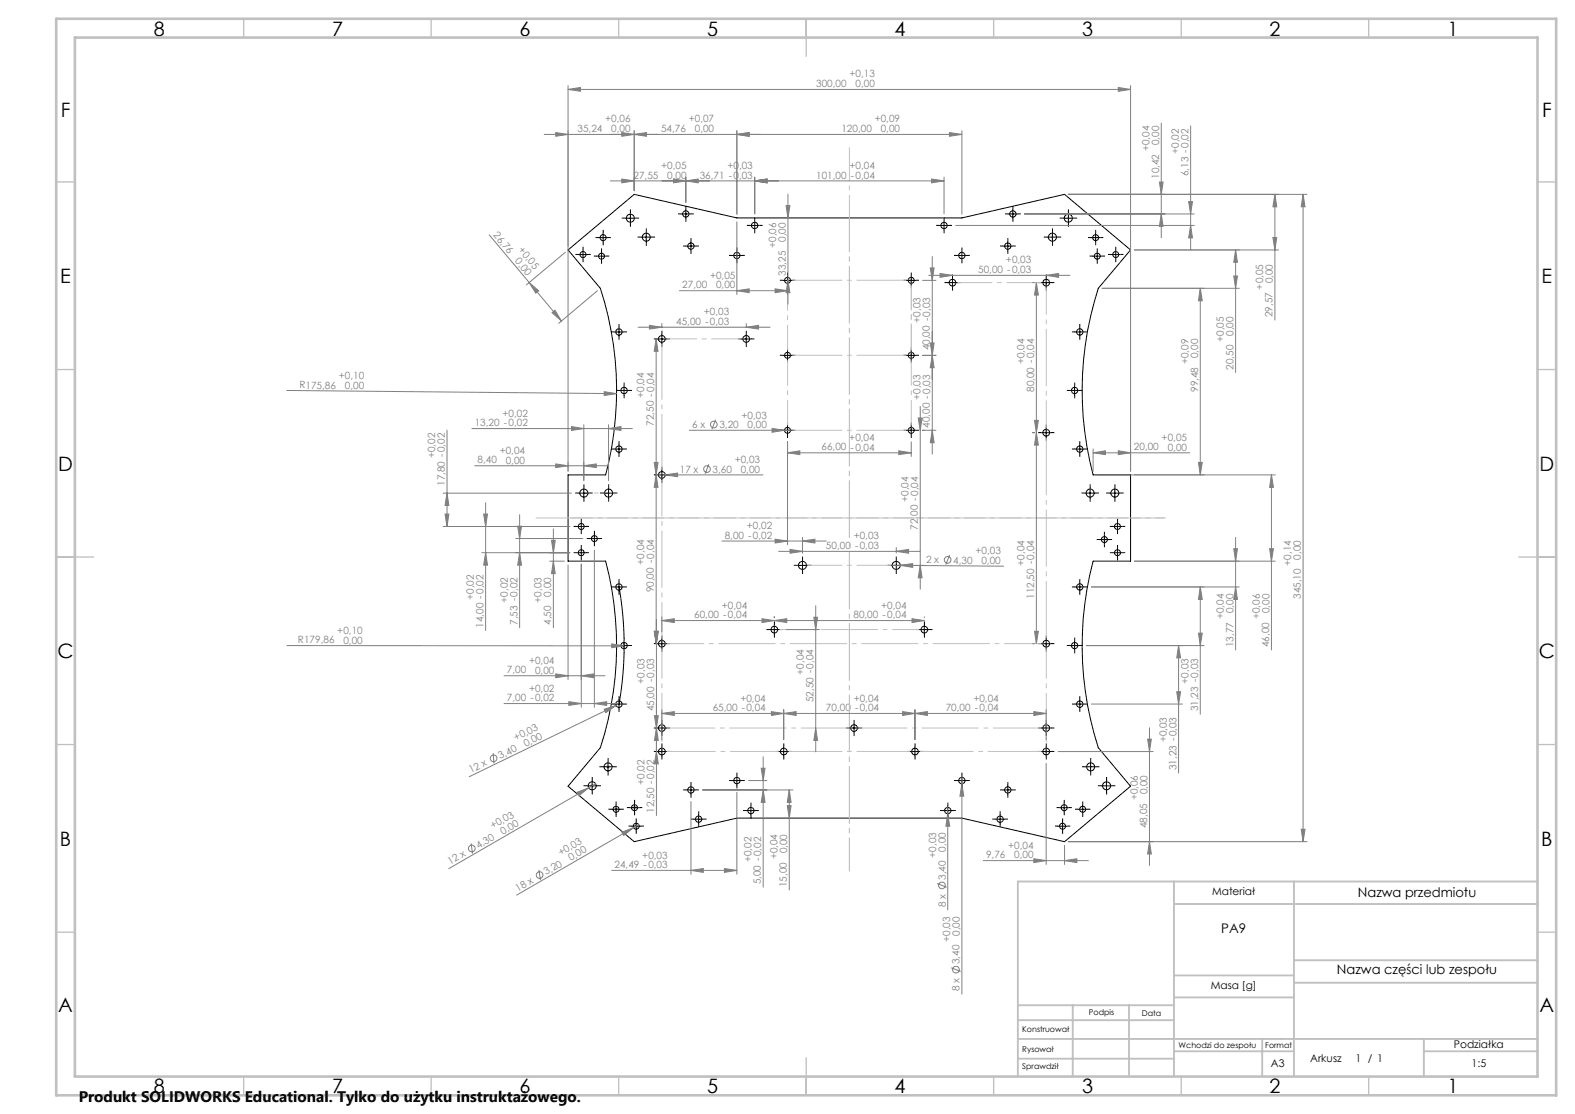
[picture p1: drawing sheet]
<svg xmlns="http://www.w3.org/2000/svg" width="420mm" height="297mm" viewBox="0 0 420 297" stroke-linecap="round" stroke-linejoin="round" font-family="sans-serif">
<g fill="none" stroke="#000" stroke-width=".27">
<path d="M166.9 58.2h2.4M168.1 56.9v2.5M181.6 57h2.5M182.9 55.8v2.5M201.3 58.9v2.4M251.7 58.9v2.4M268.9 57h2.5M270.1 55.8v2.5M283.6 58.2h2.5M284.9 56.9v2.5M151.5 66.6l17.6-14.8 27.4 6.3h60l27.4-6.3 17.6 14.8-8.6 10.3a88.1 88.1 0 0 0-1.4 49.7h10v23h-10a88.1 88.1 0 0 0 1.4 49.8l8.6 10.2-17.6 14.8-27.4-6.3h-60l-27.4 6.3-17.6-14.8 8.6-10.2a87.6 87.6 0 0 0 1.4-49.8h-10v-23h10a87.7 87.7 0 0 0-1.4-49.7zM154.2 67.9h2.5"/>
<path d="M155.5 66.6v2.5M159.1 68.3h2.5M159.6 63.4h2.5M160.4 67v2.5M160.8 62.1v2.5M171.1 63.2h2.5M172.3 62v2.5M183 65.6h2.5M184.3 64.4v2.4M195.2 68.1h2.5M196.5 66.8v2.6M200 60.1h2.5"/>
<path d="M208.7 74.8h2.5M210 73.5v2.5M241.8 74.8h2.4M243 73.5v2.5M250.5 60.1h2.5M252.7 75.3h2.5M254 74.1v2.5M255.2 68.1h2.5M256.5 66.8v2.6M267.5 65.6h2.5M268.7 64.4v2.4M277.7 75.3h2.5"/>
<path d="M279 74.1v2.5M279.4 63.2h2.5M280.6 62v2.5M290.9 63.4h2.5M291.3 68.3h2.5M292.2 62.1v2.5M292.6 67v2.5M296.3 67.9h2.5M297.5 66.6v2.5M163.8 88.5h2.5M165.1 87.2v2.5M175.3 90.4h2.4"/>
<path d="M176.5 89.1v2.5M197.7 90.4h2.5M199 89.1v2.5M208.7 94.8h2.5M210 93.5v2.5M241.8 94.8h2.4M243 93.5v2.5M286.7 88.5h2.5M287.9 87.2v2.5M163.8 119.7h2.5M165.1 118.5v2.5M165.2 104.1h2.5"/>
<path d="M166.4 102.9v2.5M208.7 114.7h2.5M210 113.5v2.5M241.8 114.7h2.4M243 113.5v2.5M277.7 115.4h2.5M279 114.1v2.5M285.3 104.1h2.5M286.6 102.9v2.5M286.7 119.7h2.5M287.9 118.5v2.5M154.4 131.5h2.6"/>
<path d="M155 139.1v2.5M155.7 130.2v2.5M161 131.5h2.5M162.3 130.2v2.5M175.3 126.6h2.4M176.5 125.4v2.5M289.5 131.5h2.5M290.7 130.2v2.5M296.1 131.5h2.5M297.3 130.2v2.5M298 139.1v2.5M153.7 147.4h2.5"/>
<path d="M153.7 140.4h2.5M155 146.1v2.5M157.2 143.6h2.5M158.5 142.3v2.5M163.8 156.5h2.5M165.1 155.3v2.5M212.8 150.7h2.4M214 149.5v2.5M237.7 150.7h2.5M239 149.5v2.5M286.7 156.5h2.5M287.9 155.3v2.5"/>
<path d="M293.2 143.9h2.5M294.5 142.6v2.5M296.8 147.4h2.4M296.8 140.4h2.4M298 146.1v2.5M165.2 172.1h2.5M166.4 170.8v2.6M175.3 171.6h2.4M176.5 170.4v2.5M205.2 167.8h2.6M206.5 166.6v2.5M245.3 167.8h2.5"/>
<path d="M246.5 166.6v2.5M277.7 171.6h2.5M279 170.4v2.5M285.3 172.1h2.5M286.6 170.8v2.6M163.8 187.7h2.5M165.1 186.5v2.5M175.3 194.1h2.4M176.5 192.9v2.5M176.5 199.1v2.5M209 199.1v2.5M226.5 194.1h2.5"/>
<path d="M227.8 192.9v2.5M244 199.1v2.5M277.7 194.1h2.5M279 192.9v2.5M279 199.1v2.5M286.7 187.7h2.5M287.9 186.5v2.5M156.7 209.5h2.5M157.9 208.2v2.5M160.9 204.4h2.5M162.1 203.2v2.5M163 215.8h2.5"/>
<path d="M164.3 214.5v2.5M168 215.3h2.5M169.2 214.1v2.5M169.7 219v2.5M175.3 200.4h2.4M183 210.6h2.5M184.3 209.4v2.5M185 218.4h2.5M186.3 217.1v2.5M195.2 208.1h2.5M196.5 206.9v2.5M199 216.1h2.5"/>
<path d="M200.2 214.9v2.5M207.8 200.4h2.5M242.7 200.4h2.6M251.5 216.1h2.5M252.7 214.9v2.5M255.2 208.1h2.5M256.5 206.9v2.5M265.4 218.4h2.5M266.7 217.1v2.5M267.5 210.6h2.5M268.7 209.4v2.5M277.7 200.4h2.5"/>
<path d="M282.5 215.3h2.5M283.4 219v2.5M283.8 214.1v2.5M287.4 215.8h2.5M288.7 214.5v2.5M289.6 204.4h2.5M290.8 203.2v2.5M293.8 209.5h2.5M295.1 208.2v2.5M168.4 220.3h2.5M282.1 220.3h2.5"/>
<circle cx="168.1" cy="58.2" r="1.09"/>
<circle cx="182.9" cy="57" r=".84"/>
<circle cx="270.1" cy="57" r=".85"/>
<circle cx="284.9" cy="58.2" r="1.09"/>
<circle cx="155.5" cy="67.9" r=".79"/>
<circle cx="160.4" cy="68.3" r=".79"/>
<circle cx="160.8" cy="63.4" r=".81"/>
<circle cx="172.3" cy="63.2" r="1.07"/>
<circle cx="184.2" cy="65.6" r=".85"/>
<circle cx="196.5" cy="68.1" r=".84"/>
<circle cx="201.2" cy="60.1" r=".85"/>
<circle cx="210" cy="74.7" r=".79"/>
<circle cx="243" cy="74.7" r=".79"/>
<circle cx="251.7" cy="60.1" r=".84"/>
<circle cx="254" cy="75.4" r=".9"/>
<circle cx="256.5" cy="68.1" r=".84"/>
<circle cx="268.7" cy="65.6" r=".84"/>
<circle cx="279" cy="75.4" r=".91"/>
<circle cx="280.7" cy="63.2" r="1.08"/>
<circle cx="292.2" cy="63.4" r=".81"/>
<circle cx="292.6" cy="68.3" r=".79"/>
<circle cx="297.5" cy="67.9" r=".79"/>
<circle cx="165.1" cy="88.5" r=".85"/>
<circle cx="176.5" cy="90.4" r=".91"/>
<circle cx="199" cy="90.4" r=".9"/>
<circle cx="210" cy="94.7" r=".8"/>
<circle cx="243" cy="94.7" r=".8"/>
<circle cx="287.9" cy="88.5" r=".85"/>
<circle cx="165.1" cy="119.7" r=".84"/>
<circle cx="166.4" cy="104.1" r=".85"/>
<circle cx="210" cy="114.7" r=".8"/>
<circle cx="243" cy="114.7" r=".8"/>
<circle cx="279" cy="115.4" r=".91"/>
<circle cx="286.6" cy="104.1" r=".84"/>
<circle cx="287.9" cy="119.7" r=".84"/>
<circle cx="155.7" cy="131.5" r="1.08"/>
<circle cx="162.3" cy="131.5" r="1.08"/>
<circle cx="176.5" cy="126.6" r=".91"/>
<circle cx="290.7" cy="131.5" r="1.07"/>
<circle cx="297.3" cy="131.5" r="1.07"/>
<circle cx="155" cy="147.4" r=".8"/>
<circle cx="155" cy="140.4" r=".81"/>
<circle cx="158.5" cy="143.6" r=".8"/>
<circle cx="165.1" cy="156.5" r=".84"/>
<circle cx="214" cy="150.7" r="1.08"/>
<circle cx="239" cy="150.7" r="1.08"/>
<circle cx="287.9" cy="156.5" r=".84"/>
<circle cx="294.5" cy="143.9" r=".81"/>
<circle cx="298" cy="147.4" r=".8"/>
<circle cx="298" cy="140.4" r=".81"/>
<circle cx="166.4" cy="172.1" r=".85"/>
<circle cx="176.5" cy="171.6" r=".9"/>
<circle cx="206.5" cy="167.9" r=".91"/>
<circle cx="246.5" cy="167.9" r=".91"/>
<circle cx="279" cy="171.6" r=".9"/>
<circle cx="286.6" cy="172.1" r=".84"/>
<circle cx="165.1" cy="187.7" r=".86"/>
<circle cx="176.5" cy="194.1" r=".91"/>
<circle cx="227.7" cy="194.1" r=".9"/>
<circle cx="279" cy="194.1" r=".91"/>
<circle cx="287.9" cy="187.7" r=".86"/>
<circle cx="157.9" cy="209.5" r="1.07"/>
<circle cx="162.2" cy="204.4" r="1.08"/>
<circle cx="164.3" cy="215.8" r=".81"/>
<circle cx="169.2" cy="215.3" r=".81"/>
<circle cx="176.5" cy="200.4" r=".9"/>
<circle cx="184.2" cy="210.6" r=".84"/>
<circle cx="186.3" cy="218.4" r=".84"/>
<circle cx="196.5" cy="208.1" r=".84"/>
<circle cx="200.2" cy="216.1" r=".84"/>
<circle cx="209" cy="200.4" r=".9"/>
<circle cx="244" cy="200.4" r=".9"/>
<circle cx="252.7" cy="216.1" r=".85"/>
<circle cx="256.5" cy="208.1" r=".86"/>
<circle cx="266.7" cy="218.4" r=".84"/>
<circle cx="268.8" cy="210.6" r=".84"/>
<circle cx="279" cy="200.4" r=".9"/>
<circle cx="283.8" cy="215.3" r=".81"/>
<circle cx="288.7" cy="215.8" r=".81"/>
<circle cx="290.8" cy="204.5" r="1.07"/>
<circle cx="295.1" cy="209.5" r="1.08"/>
<circle cx="169.7" cy="220.3" r=".79"/>
<circle cx="283.4" cy="220.3" r=".79"/>
</g>
<g fill="none" stroke="#808080" stroke-width=".27">
<path d="M145.1 35.8h111.4M148.2 35.3l3.3 .5-3.3 .5zM151.5 23.8l3.3-.5v1zM151.5 22.8v102.8M151.5 23.8h150M165.8 35.3l3.3 .5-3.3 .5zM169.1 35.8l3.3-.5v1zM169.1 34.9v15.9M196.5 35.8l3.3-.5v1zM196.5 34.9v22.2M253.2 35.3l3.3 .5-3.3 .5zM256.5 34.9v22.2"/>
<path d="M298.2 23.3l3.3 .5-3.3 .5zM301.5 22.8v102.8M309.7 32.8v30.6M317.5 33.6v32.9M162.8 48.2h88.9M165.8 47.7l3.3 .5-3.3 .6zM179.6 47.7l3.3 .5-3.3 .6zM182.9 48.2l3.3-.5v1.1zM182.9 47.2v6.7M196.5 59.1v19.4M201.3 48.2l3.2-.5v1.1zM201.3 47.2v9.8"/>
<path d="M209.6 54.8h1l-.5 3.3zM210.1 51.7v29.4M248.4 47.7l3.3 .5-3.3 .6zM251.7 47.2v9.8M273.2 57h45.3M284.9 51.8h63.6M309.2 48.5h1l-.5 3.3zM309.7 57l.5 3.4h-1zM317 53.8h1l-.5 3.2zM340 51.8l.5 3.3h-1.1zM340 51.8v33.5M347.5 51.8l.5 3.3h-1z"/>
<path d="M347.5 51.8v172.6M130.5 62.6l19.2 23M141.1 75.3l2.6 2.2-.8 .7zM150.7 67.3l-10.3 8.6M159.3 77.5l-10.3 8.7M181.2 77.5h28.8M196.5 77.5l3.3-.5v1zM206.7 77l3.3 .5-3.3 .5zM210 77.8v.7M210.1 74.8l.5 3.2h-1zM246 74.8h3.6M247.6 73.4h37.7"/>
<path d="M248.1 71.4h1l-.5 3.4zM248.6 68.4v52.7M250.7 72.9l3.3 .5-3.3 .5zM254.8 60.1h63.7M275.4 75.3h.4M276.4 75.3l.5 3.4h-1zM276.4 75.3v96.3M279 73.4l3.3-.5v1zM293.9 76.9h36.6M302.5 66.6h38.5M317.5 60.1l.5 3.3h-1zM320.1 76.9l.5 3.3h-1z"/>
<path d="M320.1 76.9v49.7M329 73.6h1l-.5 3.3zM329.5 66.6l.5 3.3h-1zM329.5 66.6v32.7M339.4 63.3h1.1l-.5 3.3zM147.2 83.4l.8-.7 1.7 2.9zM170.1 87.2h35.3M173.2 86.7l3.3 .5-3.3 .5zM175 90.4l.5 3.3h-1.1zM175 90.4v81.2M176.5 86.3v.9M199 87.2l3.3-.5v1z"/>
<path d="M199 86.3v.9M246 94.8h3.6M248.1 91.4h1l-.5 3.4zM248.6 94.8l.5 3.2h-1zM76.5 104.1l87.9 .8M119.2 114.7v25.7M125.8 114.3h42.8M152.4 113.7l3.3 .6-3.3 .5zM155.7 113.2v14.9M161.1 104.4l3.3 .5-3.3 .5zM162.3 114.3l3.3-.6v1.1zM162.3 113.2v14.9"/>
<path d="M183.8 114.7h27M190.9 111.9l-1.1 2.5M205.9 114.2l3.3 .5-3.3 .5zM210 117.8v27.4M243 117.8v3.9M244.9 111.4h1l-.5 3.3zM245.4 108.4v48.7M246 114.7h3.6M248.6 114.7l.5 3.3h-1zM275.4 115.4h.4M275.9 112.1h1l-.5 3.3zM276.4 115.4l.5 3.3h-1z"/>
<path d="M291.5 119.7v5.9M118.2 131.5h34.2M118.7 137.1h1l-.5 3.3zM119.2 131.5l.5 3.3h-1zM126.6 124.2h35.4M129 137.1h1l-.5 3.3zM129.5 134v34.1M138.6 137.2v30.2M148.2 123.7l3.3 .5-3.3 .5zM155.7 124.2l3.3-.5v1zM174.4 123.3h1.1l-.5 3.3zM175 126.6l.5 3.3h-1.1z"/>
<path d="M175.6 126.6h27.8M177.4 126.6l3.3-.5v1zM189 123.8l-1 2.5M210 120.7l3.3-.5v1zM210 120.7h33M239.7 120.2l3.3 .5-3.3 .5zM291.5 120.7l3.3-.5v1zM291.5 120.7h25.8M292.5 126.6h47.6M298.2 120.2l3.3 .5-3.3 .5zM319.6 123.3h1l-.5 3.3zM339.1 126.6l.5 3.3h-1z"/>
<path d="M339.1 126.6v46.7M118.2 140.4h33.7M128.5 147.4h23.4M129.5 147.4l.5 3.3h-1zM137.5 143.6h17.9M138 140.3h1.1l-.5 3.3zM138.6 147.4l.5 3.3h-1.1zM146.6 149.6h3.9M147.1 144.1h1l-.5 3.3zM147.6 149.6l.5 3.3h-1zM147.6 141v26.4M151.5 150.6v30.6"/>
<path d="M155 150.4v38.2M158.5 146.6v42M192.5 144.2h27.8M206.7 143.8l3.3 .4-3.3 .6zM207.6 147h37.8M210.7 146.5l3.3 .5-3.3 .5zM214 144.2l3.3-.4v1zM214 143.3v4.1M237.9 150.7h2.2M239 147l3.3-.5v1zM239 146v1.4M240.1 150.7l3.3-.5v1.1z"/>
<path d="M240.1 150.7l27.5 .3M242.3 150.7h4.1M245.4 150.7l.5 3.4h-1zM253.2 148l-1 2.5M291 156.5h39.5M302.5 149.6h37.6M320.1 156.5l.5 3.3h-1zM320.1 156.5v33.9M329 146.3h1l-.5 3.3zM329.5 156.5l.5 3.3h-1zM329.5 143.3v30M338.6 146.3h1l-.5 3.3z"/>
<path d="M76.5 172.1l89.9 .1M148.2 179.7l3.3 .5-3.3 .5zM163.1 171.7l3.3 .5-3.3 .5zM174.4 168.3h1.1l-.5 3.3zM174.5 168.3h1l-.5 3.3zM175 165.3v52.1M176.5 165.4l3.3-.4v1zM176.5 164.5v3.9M176.5 165.4h70M203.2 165l3.3 .4-3.3 .6zM206.5 165.4l3.3-.4v1zM206.5 164.5v.2"/>
<path d="M209.7 167.8h8.8M217 164.6h1l-.5 3.2zM217.5 161.5v38.9M243.2 165l3.3 .4-3.3 .6zM246.5 164.5v.2M275.4 171.6h.4M275.9 168.3h1l-.5 3.3zM289.7 172.1h31.4M314.3 172.1l.5 3.3h-1zM314.3 172.1v34M319.6 168.8h1l-.5 3.3zM134.4 187.6h30.5"/>
<path d="M134.4 180.2h27M151.7 187.1l3.3 .5-3.3 .5zM155 180.2l3.3-.5v1zM158.5 187.6l3.3-.5v1zM161.1 189.1l3.2-1-2.8 1.9zM164.3 188.1l-39.2 19M174.5 190.8h1l-.5 3.3zM175 194.1l.5 3.3h-1zM176.5 190.2l3.3-.5v1zM176.5 189.2v8M176.5 190.2h102.5M205.7 189.7l3.3 .5-3.3 .5z"/>
<path d="M209 190.2l3.3-.5v1zM209 189.2v8M217.5 194.1l.5 3.3h-1zM240.7 189.7l3.3 .5-3.3 .5zM244 190.2l3.3-.5v1zM244 189.2v8M275.7 189.7l3.3 .5-3.3 .5zM279 189.2v8M291 187.7h24.3M306 197.1h1l-.5 3.3zM306.5 194v36.7M313.8 184.4h1l-.5 3.3z"/>
<path d="M131.5 200.8l.2 2.7M153.8 211.2l3.2-1.2-2.6 2.1zM157 210l-37.3 21.6M158.9 208.9l-1.9 1.1M170.3 219.8l-1.4 .9M175 200.4l.5 3.3h-1zM184.3 213.7v19.4M187.4 210.6h24.1M196.5 211.2v21.9M199.6 208.1h4.9M203 204.8h1l-.5 3.3zM203.5 210.6l.5 3.3h-1z"/>
<path d="M203.5 201.8v34.7M209.9 214.8h1.1l-.5 3.3zM210.5 210.6l.5 3.3h-1.1zM210.5 210.6v26.7M252.7 217l.6 3.3h-1.1zM252.7 215.3v27.3M256.5 208.9l.5 3.4h-1zM256.5 207.3v57.7M279 203.5v27M282.2 200.4h25.3M125.6 224.9l.4 2.7M143.7 231.9l.4 2.8"/>
<path d="M163.1 232.1h33.4M165.8 221.9l3.1-1.2-2.6 2zM168.9 220.7l-31.1 18M184.3 232.1l3.2-.5v1zM193.2 231.6l3.3 .5-3.3 .5zM249.9 235.5l2.5 1.1M262.2 229.4h28M275.7 228.9l3.3 .5-3.3 .6zM283.9 229.4l3.3-.5v1.1zM283.9 225.4v5.1M284.9 224.4h63.6M306.5 224.4l.5 3.3h-1z"/>
<path d="M347 221.1h1l-.5 3.3zM253.6 258l2.6 1"/>
<circle cx="190.3" cy="113.2" r=".9"/>
<circle cx="188.5" cy="125.1" r=".89"/>
<circle cx="252.7" cy="149.3" r=".89"/>
<circle cx="131.6" cy="202.2" r=".89"/>
<circle cx="125.8" cy="226.2" r=".89"/>
<circle cx="143.9" cy="233.3" r=".89"/>
<circle cx="251.2" cy="236" r=".89"/>
<circle cx="254.9" cy="258.5" r=".89"/>
</g>
<path d="M165.1 156.5a89.9 89.9 0 0 1 0 31.2" fill="none" stroke="#000" stroke-width=".27" stroke-dasharray="15.2 1.3 1.3 1.3" stroke-dashoffset="1.4" stroke-linecap="butt"/>
<g fill="none" stroke="#c0c0c0" stroke-width=".27">
<path d="M157.4 209.5h1M157.6 209.2l.7 .7M157.9 209v1M158.3 209.2l-.7 .7M161.6 204.4h1.1M161.8 204.1l.7 .7M162.1 203.9v1.1M162.5 204.1l-.7 .7M163.8 215.8h1M163.9 215.4l.7 .7M164.3 215.3v.9M164.6 215.4l-.7 .7"/>
<path d="M168.7 215.3h1M168.8 215l.7 .7M169.2 214.8v1M169.3 219.9l.7 .7M169.5 215l-.7 .7M169.7 219.7v1.1M170 219.9l-.7 .7M169.1 220.3h1"/>
</g>
<g fill="none" stroke="#000" stroke-width=".27" stroke-dasharray="15.2 1.3 1.3 1.3" stroke-linecap="butt">
<path d="M166.9 58.2h-1.1M168.1 56.9v-1.1M168.1 59.4v1.1M169.4 58.2h1M181.7 57h-.9M182.9 55.8v-.9M182.9 58.3v.8M184.2 57h.8M201.3 58.8v-.8M251.8 58.8v-.8M268.9 57h-.9M270.1 55.8v-.9"/>
<path d="M270.1 58.3v.8M271.4 57h.8M283.7 58.2h-1.1M284.9 56.9v-1.1M284.9 59.4v1.1M286.2 58.2h1M154.2 67.8h-.8M155.5 66.6v-.8M155.5 69.1v.8M156.7 67.8h.8M159.2 68.3h-.8M159.6 63.3h-.8"/>
<path d="M160.4 67v-.8M160.4 69.5v.8M160.8 62.1v-.8M160.8 64.6v.8M161.7 68.3h.8M162.1 63.3h.8M171.1 63.2h-1.1M172.4 62v-1.1M172.4 64.5v1M173.6 63.2h1.1M183 65.6h-.8M184.3 64.3v-.8"/>
<path d="M184.3 66.8v.9M185.5 65.6h.9M195.3 68.1h-.9M196.5 66.8v-.8M196.5 69.3v.9M197.8 68.1h.8M200 60.1h-.8M201.3 61.3v.9M202.5 60.1h.9M208.8 74.7h-.8M210 73.5v-.8M210 76v.8"/>
<path d="M211.3 74.7h.8M241.8 74.7h-.8M243 73.5v-.8M243 76v.8M244.3 74.7h.8M250.5 60.1h-.8M251.8 61.3v.9M252.8 75.3h-.9M253 60.1h.9M254 74.1v-.9M254 76.6v.9M255.3 75.3h.9"/>
<path d="M255.3 68.1h-.9M256.5 66.8v-.8M256.5 69.3v.9M257.8 68.1h.8M267.5 65.6h-.8M268.8 64.3v-.8M268.8 66.8v.9M270 65.6h.9M277.8 75.3h-.9M279 74.1v-.9M279 76.6v.9M279.4 63.2h-1.1"/>
<path d="M280.3 75.3h.9M280.7 62v-1.1M280.7 64.5v1M281.9 63.2h1.1M290.9 63.3h-.8M291.4 68.3h-.8M292.2 62.1v-.8M292.2 64.6v.8M292.6 67v-.8M292.6 69.5v.8M293.4 63.3h.8M293.9 68.3h.8"/>
<path d="M296.3 67.8h-.8M297.5 66.6v-.8M297.5 69.1v.8M298.8 67.8h.8M163.8 88.5h-.8M165.1 87.2v-.8M165.1 89.7v.9M166.3 88.5h.9M175.3 90.3h-.9M176.5 89.1v-.9M176.5 91.6v.9M177.8 90.3h.9"/>
<path d="M197.8 90.3h-.9M199 89.1v-.9M199 91.6v.9M200.3 90.3h.9M208.8 94.7h-.8M210 93.5v-.8M210 96v.8M211.3 94.7h.8M241.8 94.7h-.8M243 93.5v-.8M243 96v.8M244.3 94.7h.8"/>
<path d="M286.7 88.5h-.9M287.9 87.2v-.8M287.9 89.7v.9M289.2 88.5h.8M163.8 119.7h-.8M165.1 118.5v-.9M165.2 104.1h-.9M166.3 119.7h.9M166.4 102.8v-.8M166.4 105.3v.9M167.7 104.1h.8M208.8 114.7h-.8"/>
<path d="M210 113.5v-.8M210 116v.8M211.3 114.7h.8M241.8 114.7h-.8M243 113.5v-.8M243 116v.8M244.3 114.7h.8M277.8 115.3h-.9M279 114.1v-.9M279 116.6v.9M280.3 115.3h.9M285.3 104.1h-.8"/>
<path d="M286.6 102.8v-.8M286.6 105.3v.9M286.7 119.7h-.9M287.8 104.1h.9M287.9 118.5v-.9M289.2 119.7h.8M154.5 131.4h-1.1M155 139.1v-.8M155.7 130.2v-1.1M155.7 132.7v1.1M157 131.4h1M161.1 131.4h-1.1"/>
<path d="M162.3 130.2v-1.1M162.3 132.7v1.1M163.6 131.4h1M165.1 121v.8M175.3 126.6h-.9M176.5 125.3v-.9M176.5 127.8v.9M177.8 126.6h.9M287.9 121v.8M289.5 131.4h-1.1M290.7 130.2v-1.1M290.7 132.7v1.1"/>
<path d="M292 131.4h1M296.1 131.4h-1.1M297.3 130.2v-1.1M297.3 132.7v1.1M298 139.1v-.8M298.6 131.4h1M153.8 147.3h-.8M153.8 140.3h-.8M155 146.1v-.8M155 148.6v.8M155 141.6v.8M156.3 147.3h.8"/>
<path d="M156.3 140.3h.8M157.3 143.6h-.8M158.5 142.3v-.8M158.5 144.8v.8M159.8 143.6h.8M163.8 156.5h-.8M165.1 155.2v-.8M165.1 157.7v.9M166.3 156.5h.9M212.8 150.7h-1.1M214 149.5v-1.1M214 152v1"/>
<path d="M215.3 150.7h1M237.8 150.7h-1.1M239 149.5v-1.1M239 152v1M240.3 150.7h1M286.7 156.5h-.9M287.9 155.2v-.8M287.9 157.7v.9M289.2 156.5h.8M293.3 143.8h-.8M294.5 142.6v-.8M294.5 145.1v.8"/>
<path d="M295.8 143.8h.8M296.8 147.3h-.8M296.8 140.3h-.8M298 146.1v-.8M298 148.6v.8M298 141.6v.8M299.3 147.3h.8M299.3 140.3h.8M165.2 172.1h-.9M166.4 170.8v-.8M166.4 173.3v.9M167.7 172.1h.8"/>
<path d="M175.3 171.6h-.9M176.5 170.3v-.9M176.5 172.8v.9M177.8 171.6h.9M205.3 167.8h-.9M206.5 166.6v-.9M206.5 169.1v.9M207.8 167.8h.9M245.3 167.8h-.9M246.5 166.6v-.9M246.5 169.1v.9M247.8 167.8h.9"/>
<path d="M277.8 171.6h-.9M279 170.3v-.9M279 172.8v.9M280.3 171.6h.9M285.3 172.1h-.8M286.6 170.8v-.8M286.6 173.3v.9M287.8 172.1h.9M163.8 187.7h-.8M165.1 186.5v-.9M165.1 189v.8M166.3 187.7h.9"/>
<path d="M175.3 194.1h-.9M176.5 199.1v-.9M176.5 192.8v-.9M176.5 195.3v.9M177.8 194.1h.9M209 199.1v-.9M226.5 194.1h-.9M227.8 192.8v-.9M227.8 195.3v.9M229 194.1h.9M244 199.1v-.9M277.8 194.1h-.9"/>
<path d="M279 192.8v-.9M279 195.3v.9M279 199.1v-.9M280.3 194.1h.9M286.7 187.7h-.9M287.9 186.5v-.9M287.9 189v.8M289.2 187.7h.8M156.7 209.5h-1.1M157.9 208.2v-1M157.9 210.7v1.1M159.2 209.5h1.1"/>
<path d="M160.9 204.4h-1.1M162.2 203.2v-1.1M162.2 205.7v1.1M163 215.7h-.8M163.4 204.4h1.1M164.3 214.5v-.8M164.3 217v.8M165.5 215.7h.8M168 215.3h-.8M169.2 214.1v-.8M169.2 216.6v.8M169.7 219v-.8"/>
<path d="M170.5 215.3h.8M175.3 200.3h-.9M176.5 201.6v.9M177.8 200.3h.9M183 210.6h-.8M184.3 209.3v-.8M184.3 211.8v.9M185.1 218.4h-.9M185.5 210.6h.9M186.3 217.1v-.8M186.3 219.6v.9M187.6 218.4h.8"/>
<path d="M195.3 208.1h-.9M196.5 206.8v-.8M196.5 209.3v.9M197.8 208.1h.8M199 216.1h-.8M200.3 214.8v-.8M200.3 217.3v.9M201.5 216.1h.9M207.8 200.3h-.9M209 201.6v.9M210.3 200.3h.9M242.8 200.3h-.9"/>
<path d="M244 201.6v.9M245.3 200.3h.9M251.5 216.1h-.8M252.8 214.8v-.8M252.8 217.3v.9M254 216.1h.9M255.3 208.1h-.9M256.5 206.8v-.8M256.5 209.3v.9M257.8 208.1h.8M265.5 218.4h-.9M266.7 217.1v-.8"/>
<path d="M266.7 219.6v.9M267.5 210.6h-.8M268 218.4h.8M268.8 209.3v-.8M268.8 211.8v.9M270 210.6h.9M277.8 200.3h-.9M279 201.6v.9M280.3 200.3h.9M282.5 215.3h-.8M283.4 219v-.8M283.8 214.1v-.8"/>
<path d="M283.8 216.6v.8M285 215.3h.8M287.5 215.7h-.8M288.7 214.5v-.8M288.7 217v.8M289.6 204.4h-1.1M290 215.7h.8M290.9 203.2v-1.1M290.9 205.7v1.1M292.1 204.4h1.1M293.8 209.5h-1M295.1 208.2v-1"/>
<path d="M295.1 210.7v1.1M296.3 209.5h1.1M168.4 220.2h-.8M169.7 221.5v.8M170.9 220.2h.8M282.1 220.2h-.8M283.4 221.5v.8M284.6 220.2h.8"/>
</g>
<path d="M155.7 131.4h6.6" fill="none" stroke="#c0c0c0" stroke-width=".27" stroke-dasharray="15.2 1.3 1.3 1.3" stroke-dashoffset="13.8" stroke-linecap="butt"/>
<path d="M226.5 58.1v174.2" fill="none" stroke="#c0c0c0" stroke-width=".27" stroke-dasharray="15.2 1.3 1.3 1.3" stroke-dashoffset="6.3" stroke-linecap="butt"/>
<path d="M226.5 232.3v-193" fill="none" stroke="#c0c0c0" stroke-width=".27" stroke-dasharray="15.2 1.3 1.3 1.3" stroke-dashoffset="6.4" stroke-linecap="butt"/>
<path d="M151.5 138.1h150" fill="none" stroke="#c0c0c0" stroke-width=".27" stroke-dasharray="15.2 1.3 1.3 1.3" stroke-dashoffset="-.7" stroke-linecap="butt"/>
<path d="M301.5 138.1h9.4" fill="none" stroke="#c0c0c0" stroke-width=".27" stroke-dasharray="15.2 1.3 1.3 1.3" stroke-dashoffset="12.5" stroke-linecap="butt"/>
<path d="M310.9 138.1h-168.4M209 200.3h35M244 200.3h35" fill="none" stroke="#c0c0c0" stroke-width=".27" stroke-dasharray="15.2 1.3 1.3 1.3" stroke-dashoffset="-.4" stroke-linecap="butt"/>
<path d="M176.5 90.3v36.3" fill="none" stroke="#c0c0c0" stroke-width=".27" stroke-dasharray="15.2 1.3 1.3 1.3" stroke-dashoffset="-1" stroke-linecap="butt"/>
<path d="M176.5 126.6v45" fill="none" stroke="#c0c0c0" stroke-width=".27" stroke-dasharray="15.2 1.3 1.3 1.3" stroke-dashoffset="4.2" stroke-linecap="butt"/>
<path d="M176.5 90.3h22.5M176.5 171.6v22.5M279 194.1v-22.5" fill="none" stroke="#c0c0c0" stroke-width=".27" stroke-dasharray="15.2 1.3 1.3 1.3" stroke-dashoffset="5.9" stroke-linecap="butt"/>
<path d="M176.5 194.1v6.2M279 200.3v-6.2" fill="none" stroke="#c0c0c0" stroke-width=".27" stroke-dasharray="15.2 1.3 1.3 1.3" stroke-dashoffset="14" stroke-linecap="butt"/>
<path d="M176.5 200.3h32.5" fill="none" stroke="#c0c0c0" stroke-width=".27" stroke-dasharray="15.2 1.3 1.3 1.3" stroke-dashoffset=".9" stroke-linecap="butt"/>
<path d="M279 115.3v-40M206.5 167.8h40" fill="none" stroke="#c0c0c0" stroke-width=".27" stroke-dasharray="15.2 1.3 1.3 1.3" stroke-dashoffset="6.7" stroke-linecap="butt"/>
<path d="M279 75.3h-25M214 150.7h25" fill="none" stroke="#c0c0c0" stroke-width=".27" stroke-dasharray="15.2 1.3 1.3 1.3" stroke-dashoffset="4.6" stroke-linecap="butt"/>
<path d="M210 74.7v20M210 94.7v20M243 94.7v20M243 94.7v-20" fill="none" stroke="#c0c0c0" stroke-width=".27" stroke-dasharray="15.2 1.3 1.3 1.3" stroke-dashoffset="7.1" stroke-linecap="butt"/>
<path d="M243 74.7h-33M210 94.7h33M210 114.7h33" fill="none" stroke="#c0c0c0" stroke-width=".27" stroke-dasharray="15.2 1.3 1.3 1.3" stroke-dashoffset=".6" stroke-linecap="butt"/>
<path d="M243 93.9v-19.2" fill="none" stroke="#c0c0c0" stroke-width=".27" stroke-dasharray="15.2 1.3 1.3 1.3" stroke-dashoffset="7.5" stroke-linecap="butt"/>
<path d="M279 171.6v-56.3" fill="none" stroke="#c0c0c0" stroke-width=".27" stroke-dasharray="15.2 1.3 1.3 1.3" stroke-dashoffset="-1.5" stroke-linecap="butt"/>
<path d="M176.5 194.1h51.3M227.8 194.1h51.2" fill="none" stroke="#c0c0c0" stroke-width=".27" stroke-dasharray="15.2 1.3 1.3 1.3" stroke-dashoffset="1" stroke-linecap="butt"/>
<path d="M176.5 171.6h102.5" fill="none" stroke="#c0c0c0" stroke-width=".27" stroke-dasharray="15.2 1.3 1.3 1.3" stroke-dashoffset="4" stroke-linecap="butt"/>
<g fill="none" stroke="#c0c0c0" stroke-width=".35">
<path d="M65 5v5M115 5v5M165 5v5M215 5v10M265 5v5M315 5v5M365 5v5M15 48.5h5M410 48.5h5M15 98.5h5M410 98.5h5M15 148.5h10"/>
<path d="M405 148.5h10M15 198.5h5M410 198.5h5M15 248.5h5M410 248.5h5M65 287v5M115 287v5M165 287v5M215 282v10M265 287v5M315 287v5M365 287v5"/>
</g>
<g fill="none" stroke="#c0c0c0" stroke-width=".5">
<path d="M313.1 235v52M345.1 235v52M410 235h-138.6v52M313.1 241h96.9M345.1 256h64.9M271.4 277h138.6M271.4 272h41.7M271.4 268h41.7M286.1 268v19M301.1 268v19M313.1 265.9h32M313.1 260.1h32"/>
<path d="M336.6 277v10M345.1 262h64.9M379.7 277v10M271.4 282.3h41.7M313.1 280.3h32M379.7 280.3h30.3"/>
</g>
<path d="M15 5h400v287h-400zM20 10h390v277h-390z" fill="none" stroke="#c0c0c0" stroke-width=".7"/>
<g fill="#808080">
<path d="M205.9 114.2l3.3 .5-3.3 .5z"/>
<path d="M153.8 211.2l3.2-1.2-2.6 2.1z"/>
<path d="M165.8 221.9l3.1-1.2-2.6 2z"/>
<path d="M161.1 104.4l3.3 .5-3.3 .5z"/>
<path d="M240.1 150.7l3.3-.5v1.1z"/>
<path d="M163.1 171.7l3.3 .5-3.3 .5z"/>
<path d="M147.2 83.4l.8-.7 1.7 2.9zM141.1 75.3l2.6 2.2-.8 .7z"/>
<path d="M155.7 124.2l3.3-.5v1zM148.2 123.7l3.3 .5-3.3 .5zM206.7 77l3.3 .5-3.3 .5zM196.5 77.5l3.3-.5v1zM169.1 35.8l3.3-.5v1zM148.2 35.3l3.3 .5-3.3 .5z"/>
<path d="M151.5 23.8l3.3-.5v1zM298.2 23.3l3.3 .5-3.3 .5zM165.8 35.3l3.3 .5-3.3 .5zM196.5 35.8l3.3-.5v1zM152.4 113.7l3.3 .6-3.3 .5zM162.3 114.3l3.3-.6v1.1zM165.8 47.7l3.3 .5-3.3 .6zM182.9 48.2l3.3-.5v1.1zM179.6 47.7l3.3 .5-3.3 .6zM201.3 48.2l3.2-.5v1.1zM201.3 48.2l3.2-.5v1.1zM248.4 47.7l3.3 .5-3.3 .6zM151.7 187.1l3.3 .5-3.3 .5zM158.5 187.6l3.3-.5v1zM148.2 179.7l3.3 .5-3.3 .5zM155 180.2l3.3-.5v1zM184.3 232.1l3.2-.5v1zM193.2 231.6l3.3 .5-3.3 .5zM173.2 86.7l3.3 .5-3.3 .5zM199 87.2l3.3-.5v1zM176.5 190.2l3.3-.5v1zM205.7 189.7l3.3 .5-3.3 .5zM209 190.2l3.3-.5v1zM240.7 189.7l3.3 .5-3.3 .5zM244 190.2l3.3-.5v1zM275.7 189.7l3.3 .5-3.3 .5zM250.7 72.9l3.3 .5-3.3 .5zM279 73.4l3.3-.5v1zM275.7 228.9l3.3 .5-3.3 .6zM283.9 229.4l3.3-.5v1.1zM210 120.7l3.3-.5v1zM239.7 120.2l3.3 .5-3.3 .5zM176.5 165.4l3.3-.4v1zM203.2 165l3.3 .4-3.3 .6zM206.5 165.4l3.3-.4v1zM243.2 165l3.3 .4-3.3 .6zM210.7 146.5l3.3 .5-3.3 .5zM239 147l3.3-.5v1zM206.7 143.8l3.3 .4-3.3 .6zM214 144.2l3.3-.4v1zM177.4 126.6l3.3 .5v-1z"/>
<path d="M196.5 35.8l3.3-.5v1zM253.2 35.3l3.3 .5-3.3 .5z"/>
<path d="M298.2 120.2l3.3 .5-3.3 .5zM291.5 120.7l3.3-.5v1z"/>
<path d="M338.6 146.3h1l-.5 3.3zM339.1 126.6l.5 3.3h-1zM329 73.6h1l-.5 3.3zM329.5 66.6l.5 3.3h-1zM161.1 189.1l3.2-1-2.8 1.9z"/>
<path d="M329.5 156.5l.5 3.3h-1zM329 146.3h1l-.5 3.3z"/>
<path d="M252.7 217l-.5 3.3h1.1zM256.5 208.9l-.5 3.4h1z"/>
<path d="M347.5 51.8l.5 3.3h-1zM347 221.1h1l-.5 3.3zM320.1 76.9l.5 3.3h-1zM319.6 123.3h1l-.5 3.3zM340 51.8l.5 3.3h-1.1zM339.4 63.3h1.1l-.5 3.3zM147.1 144.1h1l-.5 3.3zM147.6 149.6l.5 3.3h-1zM129 137.1h1l-.5 3.3zM129.5 147.4l.5 3.3h-1zM309.2 48.5h1l-.5 3.3zM309.7 57l.5 3.4h-1zM317 53.8h1l-.5 3.2zM317.5 60.1l.5 3.3h-1zM119.2 131.5l.5 3.3h-1zM118.7 137.1h1l-.5 3.3zM320.1 156.5l.5 3.3h-1zM319.6 168.8h1l-.5 3.3zM314.3 172.1l.5 3.3h-1zM313.8 184.4h1l-.5 3.3zM138 140.3h1.1l-.5 3.3zM138.6 147.4l.5 3.3h-1.1zM203 204.8h1l-.5 3.3zM203.5 210.6l.5 3.3h-1zM210.5 210.6l.5 3.3h-1.1zM209.9 214.8h1.1l-.5 3.3zM175 90.4l.5 3.3h-1.1zM174.4 123.3h1.1l-.5 3.3zM175 126.6l.5 3.3h-1.1zM174.4 168.3h1.1l-.5 3.3zM174.5 168.3h1l-.5 3.3zM175 194.1l.5 3.3h-1zM174.5 190.8h1l-.5 3.3zM175 200.4l.5 3.3h-1zM276.4 115.4l.5 3.3h-1zM275.9 168.3h1l-.5 3.3zM276.4 75.3l.5 3.4h-1zM275.9 112.1h1l-.5 3.3zM306 197.1h1l-.5 3.3zM306.5 224.4l.5 3.3h-1zM248.1 71.4h1l-.5 3.4zM248.6 94.8l.5 3.2h-1zM248.1 91.4h1l-.5 3.4zM248.6 114.7l.5 3.3h-1zM244.9 111.4h1l-.5 3.3zM245.4 150.7l.5 3.4h-1z"/>
<path d="M209.6 54.8h1l-.5 3.3zM210.1 74.8l.5 3.2h-1z"/>
<path d="M217.5 194.1l.5 3.3h-1zM217 164.6h1l-.5 3.2z"/>
</g>
<g font-size="5.3">
<text x="41" y="9.5">8</text>
<text x="88.5" y="9.5">7</text>
<text x="138.5" y="9.5">6</text>
<text x="188.5" y="9.5">5</text>
<text x="238.5" y="9.5">4</text>
<text x="288.5" y="9.5">3</text>
<text x="338.5" y="9.5">2</text>
<text x="386" y="9.5">1</text>
<text x="16.2" y="31.3">F</text>
<text x="411.2" y="31.3">F</text>
<text x="16.1" y="75.5">E</text>
<text x="411.1" y="75.5">E</text>
<text x="15.5" y="125.5">D</text>
<text x="410.5" y="125.5">D</text>
<text x="15.4" y="175.5">C</text>
<text x="410.4" y="175.5">C</text>
<text x="16" y="225.5">B</text>
<text x="411" y="225.5">B</text>
<text x="15.5" y="269.8">A</text>
<text x="410.5" y="269.8">A</text>
<text x="41" y="291.5">8</text>
<text x="88.5" y="291.5">7</text>
<text x="138.5" y="291.5">6</text>
<text x="188.5" y="291.5">5</text>
<text x="238.5" y="291.5">4</text>
<text x="288.5" y="291.5">3</text>
<text x="338.5" y="291.5">2</text>
<text x="386" y="291.5">1</text>
</g>
<text font-size="4.1" x="21" y="293.7">Produkt SOLIDWORKS Educational. Tylko do użytku instruktażowego.</text>
<g font-size="3.5">
<text x="362.1" y="239.2">Nazwa przedmiotu</text>
<text x="325.6" y="248.7">PA9</text>
<text x="356.5" y="259.7">Nazwa części lub zespołu</text>
</g>
<g font-size="2.8">
<text x="323.2" y="238.5">Materiał</text>
<text x="322.9" y="263.7">Masa [g]</text>
<text x="387.7" y="279.4">Podziałka</text>
<text x="338.9" y="284.5">A3</text>
<text x="349.4" y="283.2">Arkusz</text>
<text x="361.5" y="283.2">1 / 1</text>
<text x="392.4" y="284.5">1:5</text>
</g>
<g font-size="2.7" fill="#808080">
<text x="217.7" y="23.2">300,00</text>
<text x="226.5" y="20.7">+0,13</text>
<text x="228.1" y="23.2">0,00</text>
<text x="154" y="35.2">35,24</text>
<text x="161.4" y="32.7">+0,06</text>
<text x="163" y="35.2">0,00</text>
<text x="176.3" y="35.2">54,76</text>
<text x="183.7" y="32.7">+0,07</text>
<text x="185.3" y="35.2">0,00</text>
<text x="224.4" y="35.2">120,00</text>
<text x="233.3" y="32.7">+0,09</text>
<text x="234.9" y="35.2">0,00</text>
<text x="306.5" y="40.3" transform="rotate(-90 306.5 40.3)">+0,04</text>
<text x="309.1" y="38.7" transform="rotate(-90 309.1 38.7)">0,00</text>
<text x="314.3" y="41.1" transform="rotate(-90 314.3 41.1)">+0,02</text>
<text x="168.9" y="47.6">27,55</text>
<text x="176.3" y="45">+0,05</text>
<text x="177.9" y="47.6">0,00</text>
<text x="186.6" y="47.6">36,71 -0,03</text>
<text x="194" y="45">+0,03</text>
<text x="217.7" y="47.6">101,00</text>
<text x="226.5" y="45">+0,04</text>
<text x="226.9" y="47.6">-0,04</text>
<text x="309.1" y="47.7" transform="rotate(-90 309.1 47.7)">10,42</text>
<text x="316.9" y="47" transform="rotate(-90 316.9 47)">6,13 -0,02</text>
<text x="131.4" y="62.8" transform="rotate(50 131.4 62.8)">26,76</text>
<text x="209.6" y="64.5" transform="rotate(-90 209.6 64.5)">0,00</text>
<text x="137.2" y="69.7" transform="rotate(50 137.2 69.7)">0,00</text>
<text x="138.1" y="66.8" transform="rotate(50 138.1 66.8)">+0,05</text>
<text x="207" y="66.1" transform="rotate(-90 207 66.1)">+0,06</text>
<text x="268.3" y="70.2">+0,03</text>
<text x="181.9" y="76.9">27,00</text>
<text x="189.3" y="74.3">+0,05</text>
<text x="191" y="76.9">0,00</text>
<text x="209.5" y="73.5" transform="rotate(-90 209.5 73.5)">33,25</text>
<text x="260.9" y="72.8">50,00 -0,03</text>
<text x="336.8" y="77.2" transform="rotate(-90 336.8 77.2)">+0,05</text>
<text x="339.4" y="75.6" transform="rotate(-90 339.4 75.6)">0,00</text>
<text x="180.3" y="86.6">45,00 -0,03</text>
<text x="187.7" y="84.1">+0,03</text>
<text x="245.4" y="86" transform="rotate(-90 245.4 86)">+0,03</text>
<text x="328.9" y="89.5" transform="rotate(-90 328.9 89.5)">0,00</text>
<text x="339.4" y="84.6" transform="rotate(-90 339.4 84.6)">29,57</text>
<text x="248" y="93.4" transform="rotate(-90 248 93.4)">40,00 -0,03</text>
<text x="319.5" y="95.5" transform="rotate(-90 319.5 95.5)">0,00</text>
<text x="326.3" y="91.2" transform="rotate(-90 326.3 91.2)">+0,05</text>
<text x="90.4" y="101.1" transform="rotate(1 90.4 101.1)">+0,10</text>
<text x="273.2" y="97.1" transform="rotate(-90 273.2 97.1)">+0,04</text>
<text x="316.9" y="97.1" transform="rotate(-90 316.9 97.1)">+0,09</text>
<text x="328.9" y="98.5" transform="rotate(-90 328.9 98.5)">20,50</text>
<text x="79.9" y="103.6" transform="rotate(1 79.9 103.6)">R175,86</text>
<text x="92" y="103.7" transform="rotate(1 92 103.7)">0,00</text>
<text x="171.8" y="106.1" transform="rotate(-90 171.8 106.1)">+0,04</text>
<text x="245.4" y="106.6" transform="rotate(-90 245.4 106.6)">+0,03</text>
<text x="275.8" y="104.5" transform="rotate(-90 275.8 104.5)">80,00 -0,04</text>
<text x="319.5" y="104.5" transform="rotate(-90 319.5 104.5)">99,48</text>
<text x="126.6" y="113.6">13,20 -0,02</text>
<text x="134" y="111.1">+0,02</text>
<text x="174.4" y="113.5" transform="rotate(-90 174.4 113.5)">72,50 -0,04</text>
<text x="197.7" y="111.6">+0,03</text>
<text x="184.6" y="114.1">6 x</text>
<text x="191.8" y="114.1">3,20</text>
<text x="199.4" y="114.2">0,00</text>
<text x="226.5" y="117.5">+0,04</text>
<text x="248" y="114" transform="rotate(-90 248 114)">40,00 -0,03</text>
<text x="309.8" y="117.5">+0,05</text>
<text x="116" y="122.2" transform="rotate(-90 116 122.2)">+0,02</text>
<text x="127.3" y="123.6">8,40</text>
<text x="133.3" y="121">+0,04</text>
<text x="134.9" y="123.6">0,00</text>
<text x="195.9" y="123.5">+0,03</text>
<text x="219.1" y="120.1">66,00</text>
<text x="226.8" y="120.1">-0,04</text>
<text x="302.4" y="120.1">20,00</text>
<text x="311.4" y="120.1">0,00</text>
<text x="118.6" y="129.6" transform="rotate(-90 118.6 129.6)">17,80 -0,02</text>
<text x="181.3" y="126">17 x</text>
<text x="190" y="126">3,60</text>
<text x="197.5" y="126">0,00</text>
<text x="242.2" y="133.8" transform="rotate(-90 242.2 133.8)">+0,04</text>
<text x="193.3" y="143.6">8,00 -0,02</text>
<text x="199.2" y="141.1">+0,02</text>
<text x="227.7" y="143.8">+0,03</text>
<text x="244.8" y="141.2" transform="rotate(-90 244.8 141.2)">72,00 -0,04</text>
<text x="220.3" y="146.4">50,00</text>
<text x="228" y="146.4">-0,03</text>
<text x="260.1" y="147.7">+0,03</text>
<text x="346.9" y="149.2" transform="rotate(-90 346.9 149.2)">0,00</text>
<text x="171.8" y="150.5" transform="rotate(-90 171.8 150.5)">+0,04</text>
<text x="246.9" y="150.2">2 x</text>
<text x="254.2" y="150.2">4,30</text>
<text x="261.7" y="150.3">0,00</text>
<text x="273.2" y="150.8" transform="rotate(-90 273.2 150.8)">+0,04</text>
<text x="344.3" y="150.8" transform="rotate(-90 344.3 150.8)">+0,14</text>
<text x="126.3" y="159.9" transform="rotate(-90 126.3 159.9)">+0,02</text>
<text x="135.4" y="160.7" transform="rotate(-90 135.4 160.7)">+0,02</text>
<text x="144.4" y="160.7" transform="rotate(-90 144.4 160.7)">+0,03</text>
<text x="147" y="159.1" transform="rotate(-90 147 159.1)">0,00</text>
<text x="174.4" y="157.9" transform="rotate(-90 174.4 157.9)">90,00 -0,04</text>
<text x="275.8" y="159.7" transform="rotate(-90 275.8 159.7)">112,50 -0,04</text>
<text x="346.9" y="159.7" transform="rotate(-90 346.9 159.7)">345,10</text>
<text x="128.9" y="167.3" transform="rotate(-90 128.9 167.3)">14,00 -0,02</text>
<text x="138" y="166.6" transform="rotate(-90 138 166.6)">7,53 -0,02</text>
<text x="147" y="166.6" transform="rotate(-90 147 166.6)">4,50</text>
<text x="185.1" y="164.8">60,00 -0,04</text>
<text x="192.5" y="162.3">+0,04</text>
<text x="227.6" y="164.8">80,00 -0,04</text>
<text x="235" y="162.3">+0,04</text>
<text x="326.3" y="165.1" transform="rotate(-90 326.3 165.1)">+0,04</text>
<text x="328.9" y="163.5" transform="rotate(-90 328.9 163.5)">0,00</text>
<text x="335.9" y="165.1" transform="rotate(-90 335.9 165.1)">+0,06</text>
<text x="338.5" y="163.5" transform="rotate(-90 338.5 163.5)">0,00</text>
<text x="79.5" y="171.5">R179,86</text>
<text x="90" y="169">+0,10</text>
<text x="91.6" y="171.6">0,00</text>
<text x="328.9" y="172.5" transform="rotate(-90 328.9 172.5)">13,77</text>
<text x="338.5" y="172.5" transform="rotate(-90 338.5 172.5)">46,00</text>
<text x="135.2" y="179.5">7,00</text>
<text x="141.1" y="177">+0,04</text>
<text x="142.7" y="179.6">0,00</text>
<text x="214.4" y="179.9" transform="rotate(-90 214.4 179.9)">+0,04</text>
<text x="141.1" y="184.4">+0,02</text>
<text x="171.9" y="182.3" transform="rotate(-90 171.9 182.3)">+0,03</text>
<text x="316.9" y="182.3" transform="rotate(-90 316.9 182.3)">+0,03</text>
<text x="135.2" y="186.9">7,00 -0,02</text>
<text x="174.4" y="189.7" transform="rotate(-90 174.4 189.7)">45,00 -0,03</text>
<text x="190" y="189.6">65,00 -0,04</text>
<text x="197.4" y="187">+0,04</text>
<text x="216.9" y="187.2" transform="rotate(-90 216.9 187.2)">52,50 -0,04</text>
<text x="220.3" y="189.6">70,00</text>
<text x="227.7" y="187">+0,04</text>
<text x="228" y="189.6">-0,04</text>
<text x="252.2" y="189.6">70,00 -0,04</text>
<text x="259.6" y="187">+0,04</text>
<text x="319.5" y="189.7" transform="rotate(-90 319.5 189.7)">31,23 -0,03</text>
<text x="137.6" y="197.5" transform="rotate(-26 137.6 197.5)">+0,03</text>
<text x="311.2" y="197.9" transform="rotate(-90 311.2 197.9)">+0,03</text>
<text x="133.4" y="202.4" transform="rotate(-26 133.4 202.4)">3,40</text>
<text x="140.2" y="199.1" transform="rotate(-26 140.2 199.1)">0,00</text>
<text x="125.5" y="206.2" transform="rotate(-26 125.5 206.2)">12 x</text>
<text x="171.9" y="209.3" transform="rotate(-90 171.9 209.3)">+0,02</text>
<text x="313.7" y="205.3" transform="rotate(-90 313.7 205.3)">31,23 -0,03</text>
<text x="303.4" y="213.4" transform="rotate(-90 303.4 213.4)">+0,06</text>
<text x="306" y="211.8" transform="rotate(-90 306 211.8)">0,00</text>
<text x="131.4" y="221.1" transform="rotate(-30 131.4 221.1)">+0,03</text>
<text x="174.4" y="216.7" transform="rotate(-90 174.4 216.7)">12,50 -0,02</text>
<text x="305.9" y="220.8" transform="rotate(-90 305.9 220.8)">48,05</text>
<text x="127.6" y="226.3" transform="rotate(-30 127.6 226.3)">4,30</text>
<text x="134.1" y="222.6" transform="rotate(-30 134.1 222.6)">0,00</text>
<text x="209.9" y="227.5" transform="rotate(-90 209.9 227.5)">0,00</text>
<text x="252.2" y="227" transform="rotate(-90 252.2 227)">0,00</text>
<text x="268.9" y="226.3">+0,04</text>
<text x="120" y="230.7" transform="rotate(-30 120 230.7)">12 x</text>
<text x="145.7" y="233.4" transform="rotate(-30 145.7 233.4)">3,20</text>
<text x="149.5" y="228.2" transform="rotate(-30 149.5 228.2)">+0,03</text>
<text x="152.2" y="229.7" transform="rotate(-30 152.2 229.7)">0,00</text>
<text x="163.9" y="231.4">24,49 -0,03</text>
<text x="171.3" y="228.9">+0,03</text>
<text x="200.4" y="229.9" transform="rotate(-90 200.4 229.9)">+0,02</text>
<text x="207.3" y="229.1" transform="rotate(-90 207.3 229.1)">+0,04</text>
<text x="249.6" y="228.7" transform="rotate(-90 249.6 228.7)">+0,03</text>
<text x="263" y="228.8">9,76</text>
<text x="270.5" y="228.9">0,00</text>
<text x="138.1" y="237.8" transform="rotate(-30 138.1 237.8)">18 x</text>
<text x="202.9" y="235.8" transform="rotate(-90 202.9 235.8)">5,00 -0,02</text>
<text x="209.9" y="236.5" transform="rotate(-90 209.9 236.5)">15,00</text>
<text x="252.2" y="234.6" transform="rotate(-90 252.2 234.6)">3,40</text>
<text x="252.2" y="241.8" transform="rotate(-90 252.2 241.8)">8 x</text>
<text x="253.3" y="251.1" transform="rotate(-90 253.3 251.1)">+0,03</text>
<text x="255.9" y="249.5" transform="rotate(-90 255.9 249.5)">0,00</text>
<text x="255.9" y="257" transform="rotate(-90 255.9 257)">3,40</text>
<text x="255.9" y="264.3" transform="rotate(-90 255.9 264.3)">8 x</text>
</g>
<g font-size="2.1">
<text x="272.6" y="275.2">Konstruował</text>
<text x="290.4" y="270.5">Podpis</text>
<text x="304.5" y="270.8">Data</text>
<text x="272.6" y="280.5">Rysował</text>
<text x="314.3" y="279.4">Wchodzi do zespołu</text>
<text x="337.4" y="279.4">Format</text>
<text x="272.6" y="285.1">Sprawdził</text>
</g>
</svg>
